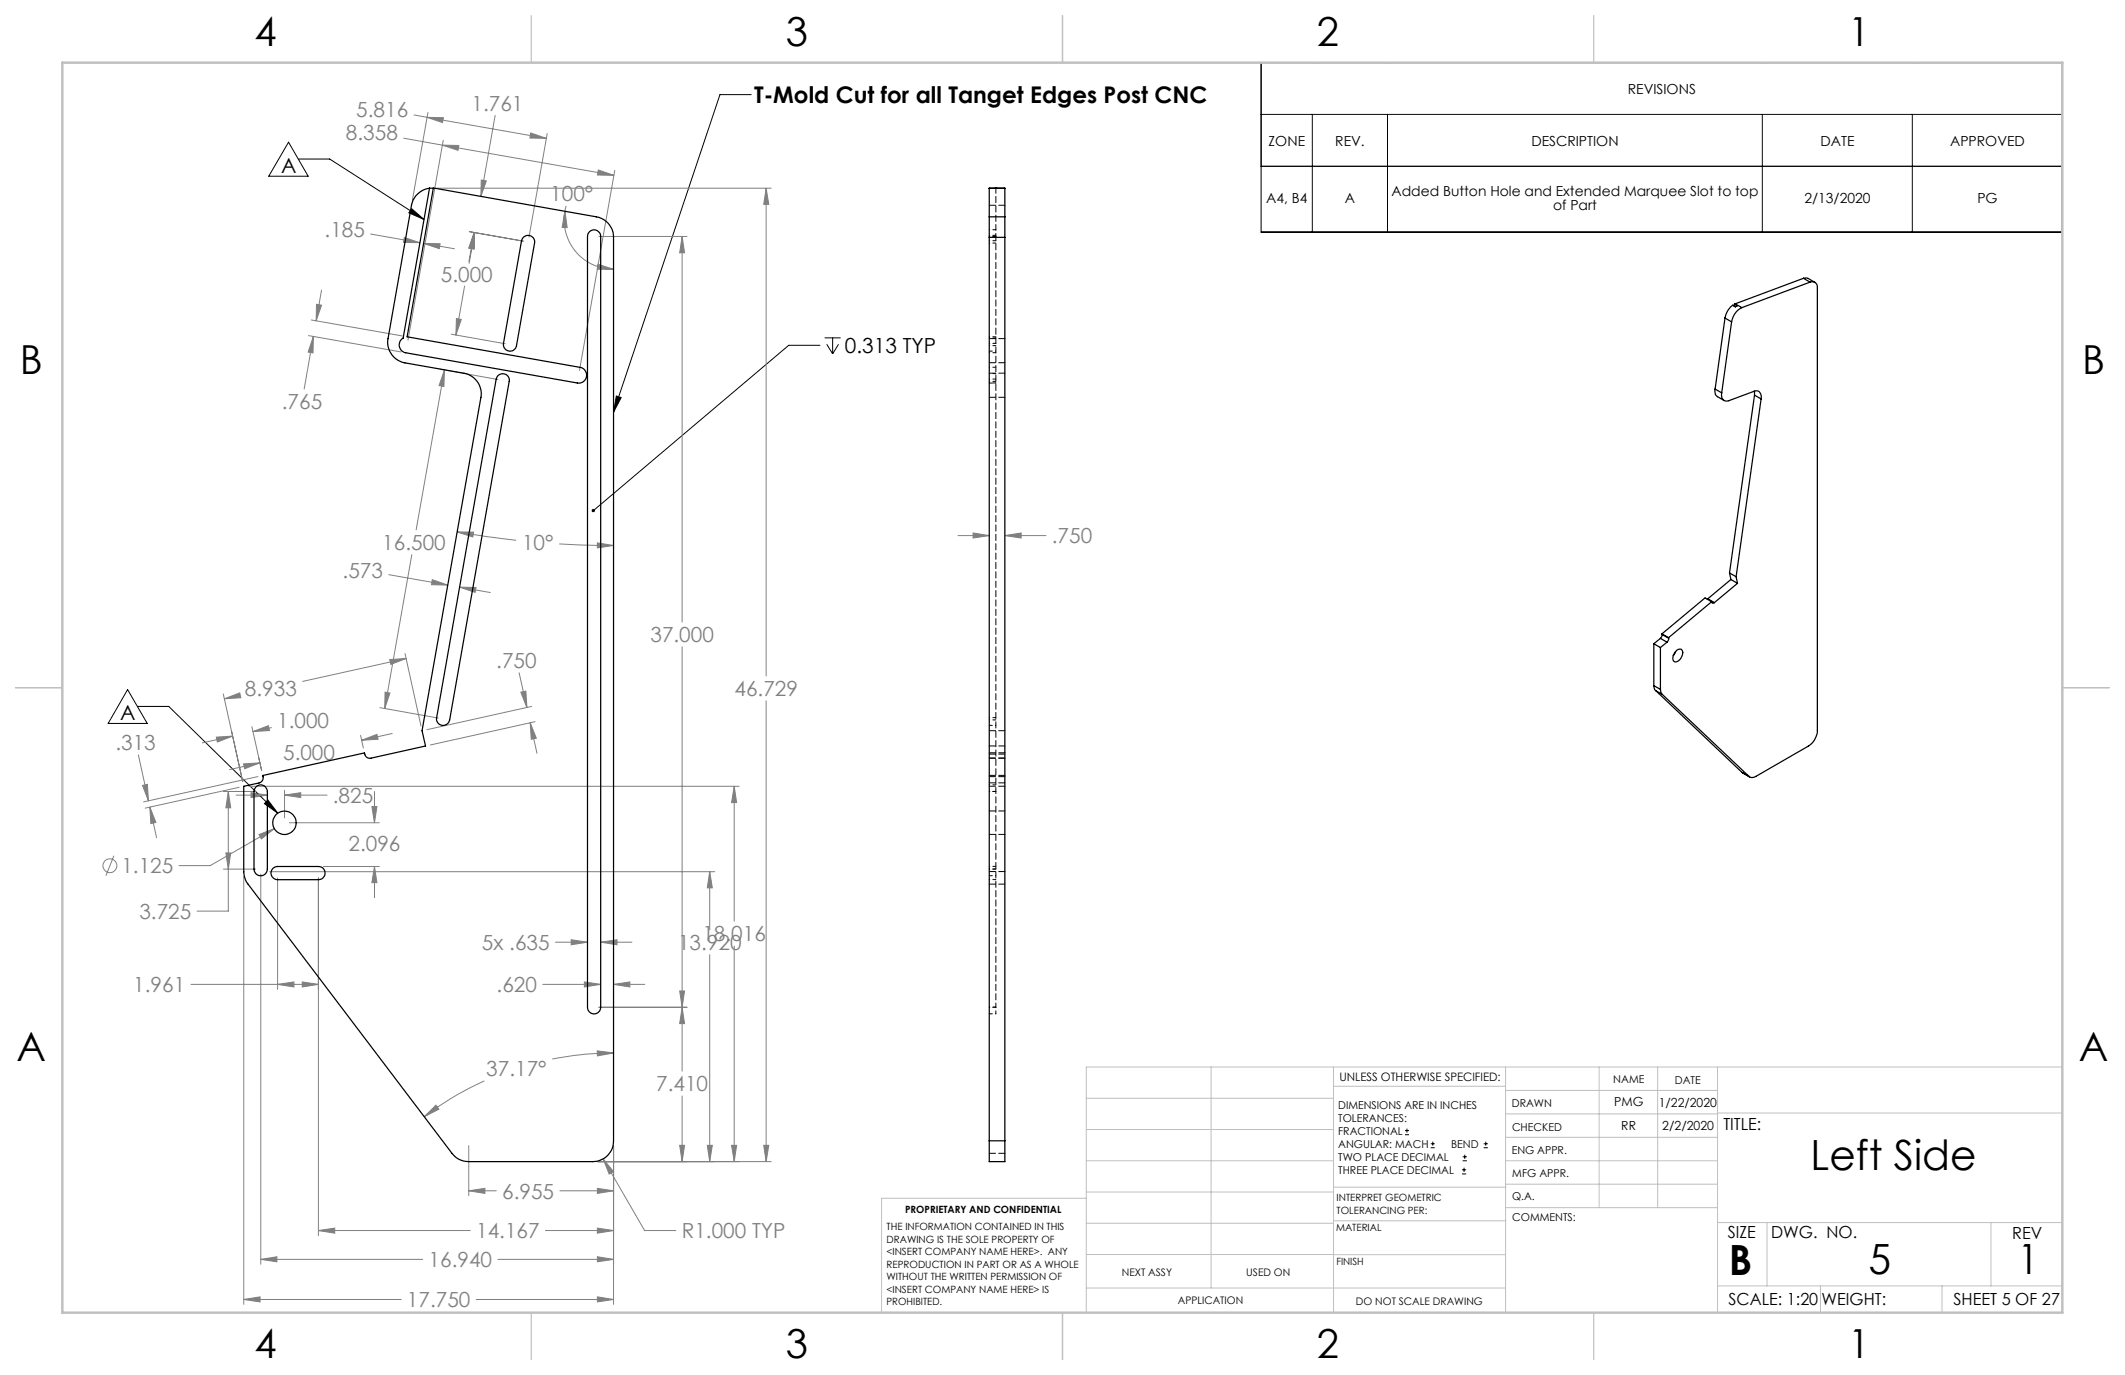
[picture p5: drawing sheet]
<svg xmlns="http://www.w3.org/2000/svg" width="432mm" height="279mm" viewBox="0 0 432 279" stroke-linecap="round" stroke-linejoin="round" font-family="sans-serif">
<g fill="none" stroke="#808080" stroke-width=".2">
<path d="M82 28.1l7.9 1.4M84.1 23.4l2.7 .4M86.8 23.8l3.3 .1-.2 1zM86.8 23.8l24.2 4.3M87 22.9l-3.2 17.8M88.8 38.2h67.9M89.9 29.5l3.3 .1-.1 1zM89.9 29.5l34.8 6.1M90.1 28.5l-7.2 40.6M97.8 36.6l1 .2-1.1 3.1zM100.6 23.5l-2.9 16.4M107.8 27l3.2 1.1-3.3-.1z"/>
<path d="M111.2 27.1l-3.7 21.1M121.6 34.5l3.1 1.1h-3.3zM124.9 34.6l-7.1 40.6M155.7 38.2l.5 3.3h-1zM155.7 38.2v99.2M65.3 58.9l-1.1 6.3M75.3 47.6l10 1.7M82.2 48.3l3.1 1-3.3-.1zM86.1 49.5h3.3l-.1 1zM86.1 49.5l6.3 1.1M94.4 58.1l-1.8 10M95.4 47.1l10.9 1.9-10.8-1.9"/>
<path d="M96.3 47.2v3.4l-1.1-.2zM96.3 47.2l-1 5.9M96.4 47.2l-1.1 6.3M96.4 47.2l-.1 3.4-.9-.2zM114.8 42.9l.5 3.3h-1.1zM114.8 42.9a10 10 0 0 0 9.9 11.8M115 41.8l-.2 1.1M121.5 53.7l3.2 1h-3.3zM121.7 48h17.9M138.6 48l.5 3.4h-1zM138.6 48v78.4M62.7 68.2l18.8 3.3"/>
<path d="M63.3 65l18.4 3.3M63.7 68.4l-1.9 10.7M63.7 68.4l-.1 3.3-1-.2zM64.3 61.8l1 .2-1.1 3.2zM89.3 75l11.9 2.1M90.3 75.2l-.1 3.3-1-.1zM90.3 75.2l-5.7 32.5M91.7 67.9l11 1.9M92.7 64.7l1 .2-1.1 3.2zM79 116.8l12 2.1M83.7 112.7l-5.5 31.3M87.8 117.8l3.2 1.1-3.3-.1z"/>
<path d="M92.9 108.1h3.3l-.1 1zM92.9 108.1l6 .9 6 .8M93.4 119.3l3.3 .1-.1 1zM93.4 119.3l6.2 1.1M113.6 110.5l11.1 .3M121.4 110.3l3.3 .5-3.3 .5zM194.7 108.8h6.3M197.7 108.3l3.3 .5-3.3 .5zM204.2 108.8l3.3-.5v1zM204.2 108.8h8.3M79.2 134l3.3-.2-3.1 1.2zM82.3 132.8l3.2 14.7"/>
<path d="M82.5 133.8l-21 4.7M105.5 136.7l1.6 7.1M138.6 131.4v86.3M28.1 153.4l2.1 9.3M29 159.6l1-.2 .2 3.3zM44 149.8l3.3-.2-3.1 1.2zM45.4 141l3.9 17.8M45.6 142l3.1-1.2 .2 1zM47.3 149.6l-6.2 1.4M48.6 160l-19.1 4.2M48.6 141.3l-3 .7M49.5 155.2l3.3-.2-3.1 1.2z"/>
<path d="M50.6 159.8h99.6M51.2 147.7l2 8.9-.6-2.6M51.4 148.7l3.1-1.2 .3 .9zM52.4 157.8l-23.2 5.1M52.8 155l-6.2 1.4M55.1 147.8l-3.7 .9M73.3 149.4l.5 2.6M73.5 150.4l3.1-1.2 .2 1zM77.2 143.8l11.8 2.1M78.2 140.7l1 .1-1 3.2zM79.7 149l-6.2 1.4M105.8 140.7l1.1-.3 .2 3.4z"/>
<path d="M107.7 146.9l1.4 6.2M107.7 146.9l1.3 3.1-1.1 .2zM108 143.5l-21.3 4.8M108.7 146.6l-21.2 4.8M149.2 159.8v27.4M149.2 159.8l.5 3.3h-1zM155.7 142.4v93.6M23.1 173.9l-1.6 4M30.4 164l1.3 3.1-1 .3zM30.4 164l1.4 6.2M45.4 176.6h6.6M45.4 160.8h6.6"/>
<path d="M45.9 173.3h1l-.5 3.3zM46.4 160.8v24.3h-6.4M46.4 160.8l.5 3.3h-1zM48 161.6h6.3M49.5 178.1v86.9M51 161.1l3.3 .5-3.3 .5zM52.6 169.6l3.1-1.2-2.6 2.1zM53 177.6v79.3M54.8 177.1h90.4M55.7 168.4l-13 7.5h-6.3M56.4 178.4v22.6M57.8 161.6l3.3-.5v1z"/>
<path d="M57.8 160.6v5.6M57.8 161.6h8.7M58.8 167.2h18.3M64.7 178.4v72.7M65.7 176.1h11.4M75.6 163.9h1l-.5 3.3zM76.1 176.1l.5 3.3h-1zM76.1 160.8v6.4M76.1 176.1v6.3M144.2 177.1l.5 3.3h-1zM144.2 177.1v11.8M61.4 199.5l3.3 .5-3.3 .6z"/>
<path d="M112.9 191.5h6.5M116.1 191l3.3 .5-3.3 .5zM118.7 199.5l3.4 .5-3.4 .6zM122.1 191.5l3.3-.5v1zM122.1 191.5h6.3M144.2 194v42M149.2 192.2v43.8M38.8 200h25.9M56.4 200l3.3-.5v1.1zM98.4 219.6a61.5 61.5 0 0 0-12.2 7.3M110.3 200h11.8M121.4 213.5l3.3 .5-3.3 .6z"/>
<path d="M121.7 204.7h17.9M124.7 200l3.3-.5v1.1zM124.7 214a61.8 61.8 0 0 0-12.5 1.2M124.7 200h6.3M138.1 201.4h1l-.5 3.3zM138.6 204.7l.5 3.3h-1zM86.2 226.9l2.4-2.3 .6 .8zM95.2 232.8v10.2M121.5 236h35.2M122.6 235.5l2.1 2.6-.9 .5zM122.6 235.5l8.4 14.5h6.3M124.7 232.8v32.2"/>
<path d="M138.1 232.7h1l-.5 3.3zM138.6 222.7v13.3M143.7 232.7h1l-.5 3.3zM148.7 232.7h1l-.5 3.3zM155.2 232.7h1l-.5 3.3zM53 255.9l3.3-.5v1zM53 255.9h32.9M64.7 250l3.3-.4v1zM64.7 250h30.9M95.2 242l3.3-.5v1zM95.2 242h5.7M101.2 255.9h23.5"/>
<path d="M110.8 250h13.9M113.8 242h10.9M121.4 241.5l3.3 .5-3.3 .5zM121.4 249.6l3.3 .4-3.3 .6zM121.4 255.4l3.3 .5-3.3 .5zM49.5 264.1l3.3-.6v1zM49.5 264.1h32M96.8 264.1h27.9M121.4 263.5l3.3 .6-3.3 .4z"/>
<circle cx="22.3" cy="175.9" r="1.41"/>
</g>
<g fill="none" stroke="#000" stroke-width=".2">
<path d="M152.6 19.2h-6.3l-21.6 64.5M256.3 12.7h162.8v34.5h-162.8zM58.6 28.9l4 6.9h-8zM60.6 32.3h6.4l19.1 12.3M256.3 33.8h162.8M256.3 23.2h162.8M266.7 23.2v24M281.9 23.2v24M358.1 23.2v24M388.6 23.2v24M83.6 42.4l2.5 2.2-3-1.3zM166.6 70.2h-6.3l-39.7 33.6"/>
<path d="M167.6 68.7h3.2M168 70l1.2 1.9M169.2 68.7v3.2M170.4 70l-1.2 1.9M125.2 80.5l1 .3-1.5 2.9zM25.9 140.1l4 6.9h-7.9zM27.9 143.5h6.4l22.1 21.7M54.4 162.6l2 2.6-2.7-1.9zM285.5 230.6h.8M285.5 229.7h.8M285.9 229.3v.9M290.7 233.2h.8"/>
<path d="M290.7 232.4h.8M291.1 232v.8M297.1 238.5h.8M297.1 237.7h.8M297.2 235.9h.9M297.2 235.1h.9M297.5 237.3v.8M297.6 234.6v.9M301.5 233.2h.8M301.5 232.4h.8M301.9 232v.8"/>
</g>
<g fill="none" stroke="#c0c0c0" stroke-width=".2">
<path d="M246.1 216.8v44.9M271 216.8v49.9M305.9 216.8v49.9M324.9 216.8v28.6M336.8 216.8v28.6M349 216.8v49.9M419.1 216.8h-198.4v49.9M220.7 235.9h50.3M220.7 229.5h50.3M220.7 223.2h50.3M271 220.7h34.9M305.9 231.1h43.1"/>
<path d="M305.9 226.3h43.1M305.9 221.6h43.1M305.9 235.9h43.1M349 226.2h70.1M220.7 248.6h50.3M220.7 242.2h50.3M220.7 254.9h50.3M220.7 243.5h-41.6v23.2M271 255h34.9M271 248.1h35M271 241.2h35M305.9 240.6h43.1"/>
<path d="M306 245.4h43M349 248.4h70.1M359.1 248.4v12.9M404.6 248.4v12.9M220.7 261.7h85.2M349 261.3h70.1M369.9 261.3v5.4M394.6 261.3v5.4"/>
</g>
<path d="M108 3.2v9.5M215.9 3.2v9.5M323.8 3.2v9.5M3.1 139.7h9.6M419.1 139.7h9.5M108 266.7v9.6M215.9 266.7v9.6M323.8 266.7v9.6" fill="none" stroke="#c0c0c0" stroke-width=".25"/>
<path d="M12.7 12.7h406.4v254h-406.4z" fill="none" stroke="#c0c0c0" stroke-width=".5"/>
<g fill="#000">
<path d="M125.2 80.5l1 .3-1.5 2.9z"/>
<path d="M120.3 103.6v.4l.3-.2-.3 .2a.34 .34 0 0 0 .5 0 .34 .34 0 0 0 0-.5 .34 .34 0 0 0-.5 .1zM83.6 42.4l2.5 2.2-3-1.3zM54.4 162.6l2 2.6-2.7-1.9z"/>
</g>
<path d="M155.2 232.7h1l-.5 3.3zM155.7 38.2l.5 3.3h-1zM121.4 263.5l3.3 .6-3.3 .4zM49.5 264.1l3.3-.6v1zM124.7 200l3.3-.5v1.1zM118.7 199.5l3.4 .5-3.4 .6zM116.1 191l3.3 .5-3.3 .5zM122.1 191.5l3.3-.5v1zM64.3 61.8l1 .2-1.1 3.2zM63.7 68.4l-.1 3.3-1-.2zM82.2 48.3l3.1 1-3.3-.1zM86.1 49.5h3.3l-.1 1zM122.6 235.5l1.2 3.1 .9-.5zM138.6 204.7l.5 3.3h-1zM138.1 232.7h1l-.5 3.3zM138.1 201.4h1l-.5 3.3zM138.6 48l.5 3.4h-1zM121.4 213.5l3.3 .5-3.3 .6zM86.2 226.9l2.4-2.3 .6 .8zM121.4 241.5l3.3 .5-3.3 .5zM95.2 242l3.3-.5v1zM121.4 249.6l3.3 .4-3.3 .6zM64.7 250l3.3-.4v1zM121.4 255.4l3.3 .5-3.3 .5zM53 255.9l3.3-.5v1zM56.4 200l3.3-.5v1.1zM61.4 199.5l3.3 .5-3.3 .6zM45.9 173.3h1l-.5 3.3zM46.4 160.8l.5 3.3h-1zM143.7 232.7h1l-.5 3.3zM144.2 177.1l.5 3.3h-1zM148.7 232.7h1l-.5 3.3zM149.2 159.8l.5 3.3h-1zM30.4 164l1.3 3.1-1 .3zM29 159.6l1-.2 .2 3.3zM73.5 150.4l3.1-1.2 .2 1zM49.5 155.2l3.3-.2-3.1 1.2zM79.2 134l3.3-.2-3.1 1.2zM45.6 142l3.1-1.2 .2 1zM44 149.8l3.3-.2-3.1 1.2zM51.4 148.7l3.1-1.2 .3 .9zM105.8 140.7l1.1-.3 .2 3.4zM107.7 146.9l1.3 3.1-1.1 .2zM92.9 108.1h3.3l-.1 1zM121.4 110.3l3.3 .5-3.3 .5zM87.8 117.8l3.2 1.1-3.3-.1zM93.4 119.3l3.3 .1-.1 1zM78.2 140.7l1 .1-1 3.2zM90.3 75.2l-.1 3.3-1-.1zM89.9 29.5l3.3 .1-.1 1zM121.6 34.5l3.1 1.1h-3.3zM92.7 64.7l1 .2-1.1 3.2zM96.3 47.2v3.4l-1.1-.2zM96.4 47.2l-.1 3.4-.9-.2zM97.8 36.6l1 .2-1.1 3.1zM114.8 42.9l.5 3.3h-1.1zM121.5 53.7l3.2 1h-3.3zM107.8 27l3.2 1.1-3.3-.1zM86.8 23.8l3.3 .1-.2 1zM52.6 169.6l.5 .9 2.6-2.1zM51 161.1l3.3 .5-3.3 .5zM57.8 161.6l3.3-.5v1zM75.6 163.9h1l-.5 3.3zM76.1 176.1l.5 3.3h-1zM197.7 108.3l3.3 .5-3.3 .5zM204.2 108.8l3.3-.5v1z" fill="#808080"/>
<g fill="none" stroke="#000" stroke-width=".25">
<path d="M87.3 38.2l-5.4 30.5a1.6 1.6 0 0 0-.8 1.7 1.6 1.6 0 0 0 1.3 1.3l34.9 6.1a1.61 1.61 0 0 0 1.9-1.3 1.61 1.61 0 0 0-1.3-1.9l-35.2-6.2 5.4-30.2M87.3 38.2a4.4 4.4 0 0 0-3.7 3.5l-4.8 27.1a4.3 4.3 0 0 0 3.5 4.9l12 2.1a4.2 4.2 0 0 1 3.4 5l-11.9 67.7 .7 3.1-11.1 2.5a1.11 1.11 0 0 1-1.4-1.1l-20.6 4.6a1.08 1.08 0 0 1-.8 1.5l-3.1 .7v17.3a4.5 4.5 0 0 0 .9 2.6l41.5 54.7a4.1 4.1 0 0 0 3.3 1.6h25.2a4.2 4.2 0 0 0 4.3-4.2v-183.6a4.2 4.2 0 0 0-3.5-4.1l-33.1-5.9M87.3 38.2h.8M201 38.2v.1M201 38.2l3.2 .1M201 38.3v5.8M202.4 38.2h.1M204.2 38.2v.1M204.2 38.3v5.8M106.4 48.2a1.34 1.34 0 0 1 1.5-.2 1.34 1.34 0 0 1 .7 1.4l-3.6 20.8a1.34 1.34 0 0 1-1.6 1.1 1.34 1.34 0 0 1-1.1-1.5l3.7-20.9zM119.8 47.1a1.35 1.35 0 0 1 1.5-.3 1.35 1.35 0 0 1 .8 1.2v156.7a1.34 1.34 0 0 1-1.4 1.3 1.34 1.34 0 0 1-1.3-1.3v-156.7l.1-.5zM201 44.1v4.1"/>
<path d="M201 44.1h3.2M201 48.2h3.2M201 48.2v183.6M204.2 44.1v4.1M204.2 48.2v183.6M366.5 56.6l.8-.1 1.5 .9M366.5 56.6l1.3 .7M366.5 56.6l-13.9 5.1M367.8 57.3a1.08 1.08 0 0 1 1.5 1.2v90a4 4 0 0 1-1.8 3.1l-10.7 6.2a1.11 1.11 0 0 1-1.4 0M367.8 57.3l-13.9 5.2M101.2 76.3a1.34 1.34 0 0 1 1.6-.2 1.34 1.34 0 0 1 .7 1.4l-12.1 68.8a1.34 1.34 0 0 1-1.6 1.1 1.34 1.34 0 0 1-1.1-1.6l12.1-68.8zM348.5 79.1a1.35 1.35 0 0 0 .5 1.5l1.3 .8"/>
<path d="M348.5 79.1l1.3 .7M349.8 79.8a1.16 1.16 0 0 0 .2 1.3 1.16 1.16 0 0 0 1.3 .3l5.1-1.9a1.08 1.08 0 0 1 1.2 .2 1.08 1.08 0 0 1 .3 1.1v.3M350.5 64.6l1.4 .8M350.5 64.6l-2 14.5M351.9 65.4l-2.1 14.4M352.4 61.8l.6 .4-.4 .2-.5-.4a4.2 4.2 0 0 0-1.6 2.6M352.4 61.8v.4M352.6 61.7l-.2 .1M352.6 61.7l1.3 .8M353.9 62.5a3.9 3.9 0 0 0-2 2.9M356.5 79.5v.8M356.5 80.3l1.4 .8"/>
<path d="M356.5 80.3l-5.1 36.1M357.9 81.1l-5.1 36.1M351.4 116.4l1.4 .8M351.4 116.4l.3 1.4M351.7 117.8l1.4 .7M351.7 117.8l-4.7 3.9M352.8 117.2l.3 1.3M353.1 118.5l-4.7 3.9M336.1 139.3l.1 .8 .2 .2M336.1 130.8l1.3 .8M336.1 139.3l1.3 .8M336.1 130.8v8.5"/>
<path d="M337.4 131.6v8.5M337.4 129.7l1.3 .8M337.4 129.7l-1.3 1.1M337.7 128.9v.4l-.3 .4M337.7 128.8l1.4 .8M337.7 128.9l1.4 .8M337.7 128.8v.1M338.7 130.5l-1.3 1.1M339.1 129.7l-.1 .4-.3 .4M339.1 129.6v.1M340.5 132.4l-.5 .8M340.6 132.3a.74 .74 0 0 1 1-.4 .74 .74 0 0 1 .3 1.1 1.6 1.6 0 0 1-1.7 1.4 1.57 1.57 0 0 1 .4-2.1z"/>
<path d="M347 121.7h-.1M347 121.7l1.4 .7M347.8 122.3a.31 .31 0 0 0 .2 .3 .31 .31 0 0 0 .4-.2M347.8 122.3l-8.7 7.3M347.8 122.3l-1.3-.8-8.8 7.3M52.1 159.8a1.36 1.36 0 0 1 1.4-.2 1.36 1.36 0 0 1 .8 1.2v15.8a1.36 1.36 0 0 1-1.3 1.4 1.36 1.36 0 0 1-1.4-1.4v-15.8zM336.4 140.3l1.4 .8M336.4 140.3l17.6 16.7M337.4 140.1l.1 .6 .3 .4M337.8 141.1l17.6 16.7M354 157l1.5 .9M354 157l1.4 .8"/>
<path d="M55.4 176.5l.5-.3 .5-.1h8.3a1.34 1.34 0 0 1 1.3 1.3 1.34 1.34 0 0 1-1.3 1.4h-8.3a1.34 1.34 0 0 1-1.2-.9 1.34 1.34 0 0 1 .2-1.4zM201 231.8v4.2h3.2v-4.2M201 231.8h3.2"/>
<circle cx="57.8" cy="167.2" r="2.38"/>
</g>
<g fill="none" stroke="#000" stroke-width=".2" stroke-dasharray="1.3 .6" stroke-dashoffset=".7">
<path d="M202.4 38.2h-1.4M202.4 48v-1.3M202.4 48h-1.4M202.4 49.4h-1.4M202.4 48.9h-1.4M202.4 46.7h-1.4M202.4 47.8h-1.4M201 77.8h1.4M201 71.3h1.4M202.4 77.8h-1.4M202.4 74.6h-1.4M202.4 71.7h-1.4"/>
<path d="M202.4 69.8h-1.4M202.4 70.2h-1.4M202.4 77.5h-1.4M202.4 77h-1.4M202.4 68.4h-1.4M202.4 68.7h-1.4M202.4 75.9h-1.4M201 147.4h1.4M202.4 145.8h-1.4M202.4 146.3h-1.4M202.4 159.5h-1.4M201 177.9h1.4"/>
<path d="M202.4 178.7h-1.4M202.4 176h-1.4M202.4 176.6h-1.4M202.4 160.8h-1.4M201 206h1.4M202.4 204.7h-1.4M202.4 206v-1.3"/>
</g>
<path d="M202.4 204.7v-156.7" fill="none" stroke="#000" stroke-width=".2" stroke-dasharray="1.3 .6" stroke-dashoffset=".4"/>
<g fill="none" stroke="#000" stroke-width=".2" stroke-dasharray="1.3 .6">
<path d="M201 41.7h3.2M201 73.7h3.2M204.2 75.8h-3.2M204.2 68.8h-3.2M201 80.7h3.2M201 148.5h3.2M201 151.6h3.2M201 153.2h3.2M201 159.1h3.2M201 159.8h3.2M201 154.1h3.2M204.2 154h-3.2"/>
<path d="M204.2 153h-3.2M204.2 157.8h-3.2M204.2 157.6h-3.2M201 179.7h3.2M201 169.6h3.2M204.2 177.1h-3.2M204.2 164.8h-3.2M204.2 234.4h-3.2"/>
</g>
<path d="M202.4 46.7v-8.5" fill="none" stroke="#000" stroke-width=".2" stroke-dasharray="1.3 .6" stroke-dashoffset=".2"/>
<g font-size="8.5">
<text x="367.9" y="237.7">Left Side</text>
<text x="351.3" y="259">B</text>
<text x="379.7" y="258.9">5</text>
<text x="410" y="258.9">1</text>
</g>
<g font-size="8.1">
<text x="51.7" y="9.3">4</text>
<text x="159.7" y="9.3">3</text>
<text x="267.6" y="9.3">2</text>
<text x="375.6" y="9.3">1</text>
<text x="4" y="76">B</text>
<text x="423.1" y="76">B</text>
<text x="3.3" y="215.7">A</text>
<text x="422.4" y="215.7">A</text>
<text x="51.7" y="276">4</text>
<text x="159.7" y="276">3</text>
<text x="267.6" y="276">2</text>
<text x="375.6" y="276">1</text>
</g>
<text font-size="4.7" x="153.2" y="20.9">T-Mold Cut for all Tanget Edges Post CNC</text>
<g font-size="4.2" fill="#808080">
<text x="72.4" y="23.8">5.816</text>
<text x="95.8" y="22.5">1.761</text>
<text x="70.3" y="28.5">8.358</text>
<text x="111.8" y="40.9">100°</text>
<text x="66" y="48.2">.185</text>
<text x="89.6" y="57.2">5.000</text>
<text x="57.3" y="83.2">.765</text>
<text x="77.7" y="111.8">16.500</text>
<text x="106.1" y="111.8">10°</text>
<text x="213.7" y="110.4">.750</text>
<text x="69.6" y="117.4">.573</text>
<text x="132.2" y="130.5">37.000</text>
<text x="100.8" y="135.8">.750</text>
<text x="49.8" y="141.5">8.933</text>
<text x="149.3" y="141.5">46.729</text>
<text x="56.3" y="148">1.000</text>
<text x="23.4" y="152.5">.313</text>
<text x="57.5" y="154.4">5.000</text>
<text x="67.6" y="163.2">.825</text>
<text x="70.8" y="172.9">2.096</text>
<text x="24.7" y="177.4">1.125</text>
<text x="28.3" y="186.7">3.725</text>
<text x="142.7" y="191.3">18.016</text>
<text x="97.9" y="193">5x .635</text>
<text x="137.8" y="193">13.920</text>
<text x="27.1" y="201.6">1.961</text>
<text x="100.9" y="201.6">.620</text>
<text x="98.8" y="218.7">37.17°</text>
<text x="133.3" y="221.8">7.410</text>
<text x="102" y="243.6">6.955</text>
<text x="96.8" y="251.6">14.167</text>
<text x="138.5" y="251.6">R1.000 TYP</text>
<text x="87.1" y="257.5">16.940</text>
<text x="82.7" y="265.6">17.750</text>
</g>
<g font-size="4.2">
<text x="57.1" y="35.2">A</text>
<text x="171.7" y="71.8">0.313 TYP</text>
<text x="24.4" y="146.4">A</text>
</g>
<g font-size="3.4">
<text x="350.2" y="229.5">TITLE:</text>
<text x="351.1" y="251.6">SIZE</text>
<text x="359.9" y="251.6">DWG. NO.</text>
<text x="408.9" y="251.7">REV</text>
<text x="351.2" y="265.2">SCALE: 1:20</text>
<text x="370.1" y="265.3">WEIGHT:</text>
<text x="396.9" y="265.2">SHEET 5 OF 27</text>
</g>
<g font-size="2.8">
<text x="330.8" y="19">REVISIONS</text>
<text x="257.8" y="29.6">ZONE</text>
<text x="271.3" y="29.6">REV.</text>
<text x="311.2" y="29.6">DESCRIPTION</text>
<text x="369.9" y="29.6">DATE</text>
<text x="396.3" y="29.6">APPROVED</text>
<text x="257.3" y="41.3">A4, B4</text>
<text x="273.3" y="41.3">A</text>
<text x="282.7" y="39.8">Added Button Hole and Extended Marquee Slot to top</text>
<text x="366.7" y="41.3">2/13/2020</text>
<text x="401.8" y="41.3">PG</text>
<text x="315.6" y="42.7">of Part</text>
</g>
<g font-size="2.5">
<text x="328" y="224.8">PMG</text>
<text x="337.1" y="224.9">1/22/2020</text>
<text x="329.5" y="229.6">RR</text>
<text x="337.8" y="229.7">2/2/2020</text>
</g>
<text font-size="2.4" x="272.2" y="219.7">UNLESS OTHERWISE SPECIFIED:</text>
<g font-size="2.2">
<text x="327.8" y="220.1">NAME</text>
<text x="340.3" y="220.2">DATE</text>
<text x="271.9" y="225.3">DIMENSIONS ARE IN INCHES</text>
<text x="271.9" y="227.9">TOLERANCES:</text>
<text x="307.2" y="224.9">DRAWN</text>
<text x="271.9" y="230.6">FRACTIONAL</text>
<text x="271.9" y="233.2">ANGULAR: MACH</text>
<text x="294.9" y="233.2">BEND</text>
<text x="307.3" y="229.8">CHECKED</text>
<text x="271.9" y="235.9">TWO PLACE DECIMAL</text>
<text x="271.9" y="238.5">THREE PLACE DECIMAL</text>
<text x="307.2" y="234.5">ENG APPR.</text>
<text x="307.3" y="239.2">MFG APPR.</text>
<text x="307.3" y="243.9">Q.A.</text>
<text x="307.3" y="248.1">COMMENTS:</text>
</g>
<g font-size="2.1">
<text x="227.9" y="259.2">NEXT ASSY</text>
<text x="253.3" y="259.2">USED ON</text>
<text x="239.3" y="265">APPLICATION</text>
<text x="275.5" y="265.1">DO NOT SCALE DRAWING</text>
</g>
<g font-size="2">
<text x="271.6" y="244.1">INTERPRET GEOMETRIC</text>
<text x="180.2" y="250">THE INFORMATION CONTAINED IN THIS</text>
<text x="183.9" y="246.4">PROPRIETARY AND CONFIDENTIAL</text>
<text x="271.5" y="250.2">MATERIAL</text>
<text x="271.6" y="246.6">TOLERANCING PER:</text>
<text x="180.2" y="252.5">DRAWING IS THE SOLE PROPERTY OF</text>
<text x="180.2" y="255.1">&lt;INSERT COMPANY NAME HERE&gt;. ANY</text>
<text x="180.2" y="257.6">REPRODUCTION IN PART OR AS A WHOLE</text>
<text x="271.5" y="257">FINISH</text>
<text x="180.2" y="260.1">WITHOUT THE WRITTEN PERMISSION OF</text>
<text x="180.2" y="262.6">&lt;INSERT COMPANY NAME HERE&gt; IS</text>
<text x="180.2" y="265.2">PROHIBITED.</text>
</g>
</svg>
